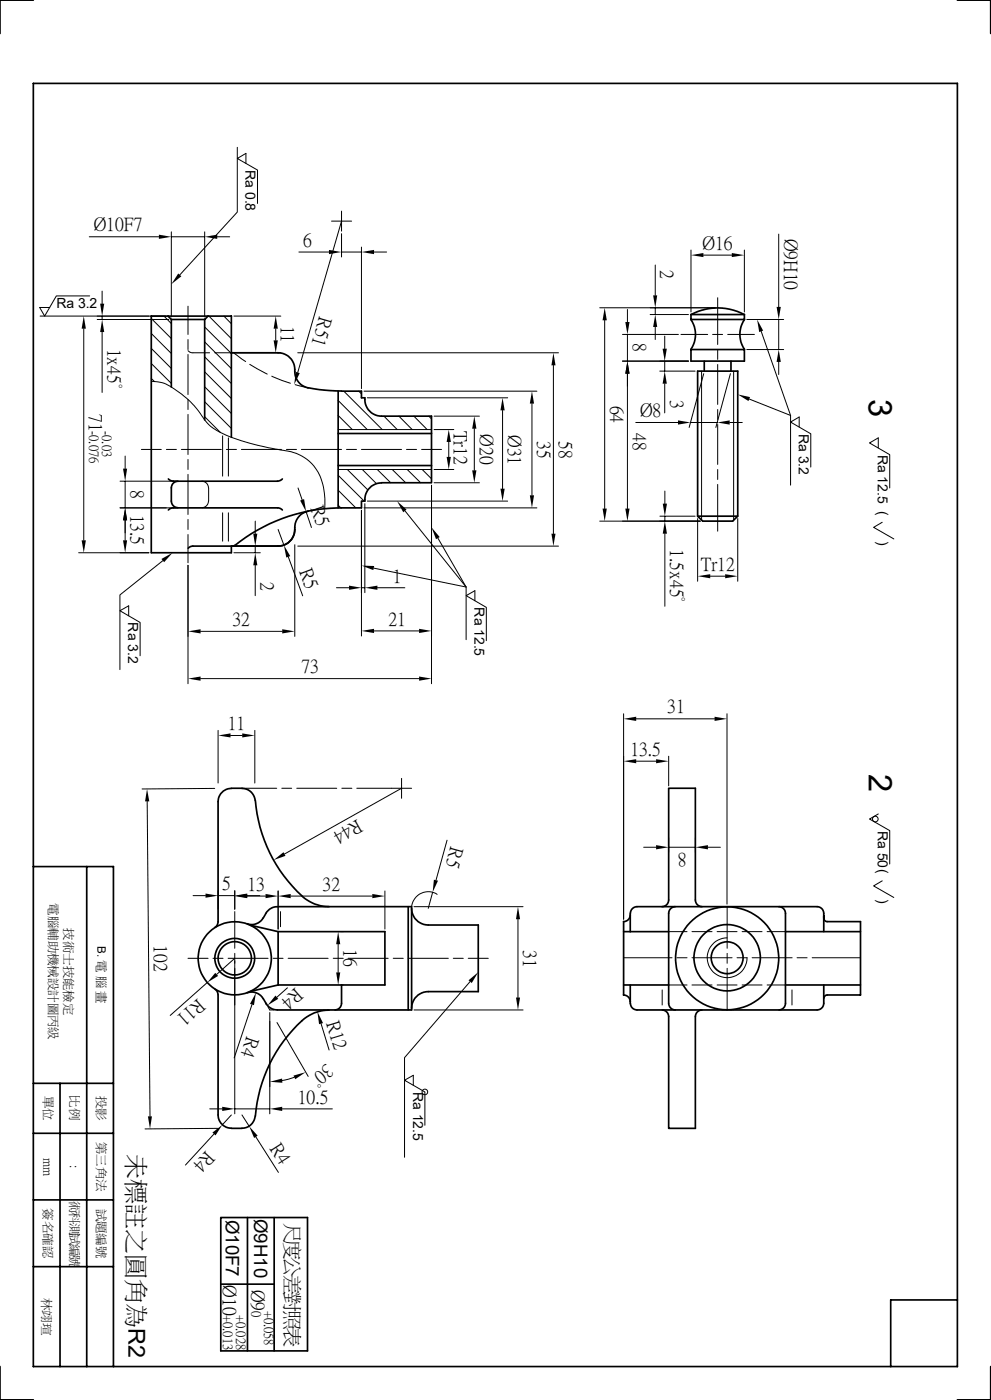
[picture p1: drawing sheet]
<svg xmlns="http://www.w3.org/2000/svg" width="297mm" height="420mm" viewBox="0 0 297 420" stroke-linecap="round" stroke-linejoin="round" font-family="sans-serif">
<g fill="none" stroke="#000" stroke-width=".51">
<path d="M10 0h-10v10M286.9 0h10v10M10 25h276.9v385h-276.9zM50.4 94.8l1 1h9.9M51.4 95.8v20.3M61.3 95.8v30.2M62.4 94.8l-1.1 1M207.1 95.8a7.9 7.9 0 0 1 0 9M207.1 94.4h16M207.1 94.4a17.1 17.1 0 0 1 16 0M207.1 94.4v1.4h16M223.1 94.4v1.4"/>
<path d="M223.1 95.8a7.9 7.9 0 0 0 0 9M69.3 105.8h14.1a5.2 5.2 0 0 1 5 6.2 5 5 0 0 0 4 4.4l6.6 .8 9.3 .1v2h1a5 5 0 0 0 5 5.5h15v20h-15a5.2 5.2 0 0 0-5 5.5h-1v2.1l-9.3 .1-6.6 .8M101.3 117.3v35.1M207.1 104.9h16v3.4h-16zM211.1 108.3v3M219.1 108.3v3M69.3 131.2v-36.4h-24v71h24v-2M101.3 139.7h28M101.3 130h28M50.5 153l.6-.5 .8-.1h31.5l1.2 .6M50.5 143.7l.6 .4 .8 .2M51.9 144.4h31.3"/>
<path d="M53.3 144.4a2.02 2.02 0 0 0-1.9 1.9v4a2.02 2.02 0 0 0 1.9 2M84.6 143.7l-.6 .4-.8 .2M92.4 153.3a5.3 5.3 0 0 0-4.1 6.2 5.1 5.1 0 0 1-4.9 4.3h-25.8l-1.2 .7M92.4 153.3a50.8 50.8 0 0 0-22 10.3M209.1 154.9h12l-1.5 1.4h-9zM209.1 154.9v-43.6h12v43.6M70.3 163.6l-.6 .2M69.3 236.5a4 4 0 0 0-3.9 4v36l-.3 1-.7 .7M69.3 236.5h3.2M72.5 236.5a4 4 0 0 1 4 3.7M10 260h24v150M26 260v150"/>
<path d="M76.5 240.2a43.6 43.6 0 0 0 14 28.6M74.1 277.1a4 4 0 0 0 4.8-1.7 4.6 4.6 0 0 1 3.7-3.4h40.8v31h-40.3a4 4 0 0 1-3.4-2M75.1 277.6l8.3 1.9M83.4 279.5v16M83.4 279.5h32v16h-32M90.5 268.8a11.8 11.8 0 0 0 8.1 3.2M122.3 272v31M123.4 272.5a5.1 5.1 0 0 0 5 5h14.9v20h-14.9a5.1 5.1 0 0 0-5 5M186.9 279.5h13.5M186.9 276.5v22M186.9 276.5h.1M188.9 274v5.5"/>
<path d="M188.9 274.5a2.02 2.02 0 0 1-2 2M188.9 274a2.02 2.02 0 0 1 2-2h54a2.02 2.02 0 0 1 2 2v5.5M202.4 272a2.02 2.02 0 0 0-2 2v27a2.02 2.02 0 0 0 2 2M210.4 272a2.02 2.02 0 0 1-2-2v-33.5h-8v33.5a2.02 2.02 0 0 1-2 2M233.4 272a2.02 2.02 0 0 1 2 2v27a2.02 2.02 0 0 1-2 2M235.4 279.5h22.5M246.9 275.5l.3 .7 .7 .3h10v22h-10l-.5 .1-.5 .9M64.4 296.8l.7 .7 .3 .9v36.1a4 4 0 0 0 3.9 4M74.1 297.9a4 4 0 0 1 4.8 1.7l1 1.7M83.4 295.5l-8.3 1.9M102.4 295.5v5.5a2.02 2.02 0 0 1-2 2M186.9 298.5a2.02 2.02 0 0 1 2 2"/>
<path d="M186.9 295.5h13.5M186.9 298.5h.1M188.9 295.5v5.5M235.4 295.5h22.5M246.9 295.5v4a3.7 3.7 0 0 1-.4 2.6l-.5 .5-1.1 .4h-54a2.02 2.02 0 0 1-2-2M98.6 303a12.5 12.5 0 0 0-9.6 4.6 43.8 43.8 0 0 0-12.5 27.2M210.4 303a2.02 2.02 0 0 0-2 2v33.5h-8v-33.5a2.02 2.02 0 0 0-2-2M10 340h24M10 325h24M18 325v85M69.3 338.5h3.2M76.5 334.8a4 4 0 0 1-4 3.7"/>
<path d="M10 360h24M10 380h24M66.2 365.3h26v40h-26zM74.2 365.3v40M82.2 365.3v40M66.2 385.2h16M286.9 390h-19.9v20M0 410v9.9h10M296.9 410v9.9h-10"/>
<circle cx="70.4" cy="287.5" r="5"/>
<circle cx="70.4" cy="287.5" r="6"/>
<circle cx="70.4" cy="287.5" r="11"/>
<circle cx="217.9" cy="287.5" r="15.5"/>
<circle cx="217.9" cy="287.3" r="9.9"/>
<circle cx="217.9" cy="287.3" r="4.8"/>
</g>
<g fill="none" stroke="#000" stroke-width=".3">
<path d="M71.1 44.2v19.4l-17.2 18.9M73.7 49v-3l-2.6 1.5 6.1 3.5v10M26.8 71h20.8M51.4 69.6v25.5M51.4 71h9.9M61.3 69.6v25.5M65.1 71h3.7M89.6 75.6h9M99.4 66.3h6M102.4 63.3v6M102.4 66.3l-13.2 45.4M102.4 70.1v7"/>
<path d="M102.4 75.6h5.9M108.3 74.1v42.5M112.1 75.6h3.8M196.4 79.5v9.1M207.1 75v18.6M210.8 76.5h8.5M223.1 75v18.6M233.4 70.2v21.9M25.1 98.6v63.5M26.9 88.8h-10l-3.5 6-1.5-2.6h3M29.1 95.8h21.5M30.6 87.3v3.8"/>
<path d="M30.6 94.8v1M30.6 99.6v18.1M45.3 95.5l6.1 6.1M49.1 94.8l2.3 2.3M49.6 94.8h-37.6M56.3 91.9v8.4M61.3 98.1l8 8M62.6 94.8l6.7 6.8M67.1 94.8l2.2 2.3M70.1 94.8h14.1M82.6 98.6v3.5M179.7 92.3h34.6"/>
<path d="M181.2 96.1v56.5M188 92.8v3.8M194.9 94.4h11.4M196.4 92.3v2.1M196.4 98.1v3.8M215.1 89.3v14M223.8 95.8h11.1M228.1 99.4l8.8 25.2v20.9M233.4 95.8v9.1M45.3 114.4h.6a10.2 10.2 0 0 1 6.4 2.3l4 3.1a35.1 35.1 0 0 1 5.7 6.9 22.1 22.1 0 0 0 10.3 5.5l4.8 1.4 7 1.4a13.4 13.4 0 0 1 13.1 12.8l.1 4.8M45.3 100l6.1 6M45.3 104.5l6.1 6"/>
<path d="M45.3 109.1l6.1 5.9M45.3 113.5l1 1M56.3 101.9v3M56.3 106.3v12.1M56.3 119.8v3.1M56.3 105.2l1.2 .6h5.3M61.3 102.6l8 8M61.3 111.5l8 8M61.3 107.1l8 8M61.3 116l8 8M64.3 105.8h5M69.7 105.8l.5 .2 3.4 2.5"/>
<path d="M70.1 105.8h14.1M74.8 109.3l5.3 2.9M81.4 112.9l5.6 2.1M88.5 115.4l3.9 1M89.2 105.8h78.2M103 117.3l11.6 11.6M107.5 117.3l.8 .9M109.1 117.3h51.8M110.1 119.3h42M165.9 109.6v50.5M186.6 100.3h16.7M188 112.1v40.5"/>
<path d="M188 100.3v8M197.7 111.3h10.6M199.2 100.8v3.8M199.2 108.3v3M199.2 115.1v8.8M204.1 100.3h8M206.3 108.3h-19.7M210.3 111.3v44.7M210.9 112.1l-4.4 16.1M213.6 100.3h3M215.1 104.9v2.9M215.1 109.3v12"/>
<path d="M218.1 100.3h8M218.9 112.1l-4.4 16.1M219.9 111.3v44.7M223.8 104.9h11.1M224.6 119.7l12.3 4.9M233.4 108.6v3.8M37.5 136.8v3.8M42.4 134.8h5.9M49.9 134.8h3M54.4 134.8h11.9M56.3 124.3v12.1M56.3 137.8v3"/>
<path d="M61.3 120.5l8 8M61.3 125l4.8 4.8M66.7 130.8v12M67.9 134.8h3M68.5 131.4v11.4M72.3 134.8h12.1M85.9 134.8h3M90.3 134.8h12.1M101.3 128.9h28M101.3 120.1l8.8 8.8M101.3 124.6l4.3 4.3M103.8 134.8h3"/>
<path d="M108.3 134.8h12.1M115.1 124.8l3.9 4.1M119.5 124.8l4 4.1M121.8 134.8h3M124 124.8l4 4.1M126.4 134.8h5.9M128.5 124.8l.8 .9M130.1 128.9h5.9M130.1 124.8h13.6M134.5 132.6v4.5M142.2 128.6v12.5M150.6 123.1v23.5"/>
<path d="M159.4 121.1v27.5M190.5 126.7h12.7M207 126.7h8M215.1 122.9v3M215.1 127.3v12M218.7 126.7h3.8M239.5 128.1v-3l-2.6 1.5 6.1 3.5v10M263.2 134.4v-3l-2.6 1.5 6.1 3.5v10M36 144.4h16.6M37.5 144.4v8M37.5 156.1v6M52.6 152.4h-16.6"/>
<path d="M56.3 142.3v12M56.3 155.8v3M60.5 144.4a2.02 2.02 0 0 1 2 1.9v4a2.1 2.1 0 0 1-2 2M66.7 153.8v8.5M68.5 153.8v8.5M76.5 156.3v3.8M83.4 158.8l1.7 4.7M89.3 146.4l1.3 3.5M91.7 153.5l1.6 4.7M101.3 140.8h28M101.3 142.6l7.8 7.7M101.3 147.1l5.3 5.3"/>
<path d="M101.3 151.6l.9 .8M104.1 140.8l6.1 6.2M108.3 153.1v37.7M108.6 140.8l4.2 4.3M109.1 152.4h51.8M109.3 151.1v26.7M110.1 150.3h42M113.1 140.8l4 4M117.6 140.8l4 4M121.4 153.2l18.3 22.9-27.7-5.7M122 140.8l4.1 4M126.5 140.8l2.8 2.8"/>
<path d="M129.3 145.6v59.5M130.1 140.8h5.9M130.1 144.8h13.6M179.7 156.3h30.1M197.8 154.9h10.5M199.3 147.3v3.8M199.3 154.9v1.4M209.1 155.6v18.8M215.1 145.3v14M215.1 140.8v3M221.1 155.6v18.8M264.4 156.7l-2.6 1.5 6.1 3.5"/>
<path d="M23.6 165.8h21M48.8 168.2l-12.9 10.3v22.4M56.3 160.4v8.4M56.3 169.6v35.5M70.1 163.8h7.9M70.1 165.8h7.9M76.5 163.8v2M76.5 169.6v9.1M86.4 167l4.3 11.7M88.3 163.4v27.5M89.2 163.8h78.2M100.8 176.3h3.8"/>
<path d="M108.3 176.3h1M113.1 176.3h8.2M131.2 161.4l8.5 14.7v15.8M199.3 160.1v21.8M212.9 172.8h4.4M38.6 184.7v-3l-2.7 1.5 6.1 3.5v10M60.1 189.4h24.5M112.1 189.3h13.5M142.3 180.2v-3l-2.6 1.5 6.1 3.5v10M60.1 203.6h65.5M65.4 219.1v15.8M76.4 219.1v15.8"/>
<path d="M186.9 214.1v61.7M190.7 215.6h23.5M217.9 214.1v57.1M64.3 236.5l-21.7 .2M69.1 220.6h3.5M72.5 236.5h10.4M84.5 236.5h2.9M88.9 236.5h12M102.4 236.5h3.1M106.9 236.5h16.5M120.4 233.5v6M120.4 236.5l-35.1 19.7"/>
<path d="M190.7 228.3h5.9M200.4 226.9v8.9M44.1 240.4l.9 94.5M134 252.1l-3.3 11.9M192.9 254.2h3.7M200.4 251.3v4.4M200.4 254.2h8M208.4 251.3v4.4M212.2 254.2h3.7M263.2 244.2l-2.6 1.5 6.1 3.5v10M57.9 268.7h3.7M65.4 267.2v5.6"/>
<path d="M65.4 268.7h5M70.4 267.2v5.6M70.4 273.5v11M74.1 268.8h5.5M74.1 268.7h3.8M83.4 267.3v11.4M84.1 273.5v4.5M87.1 268.8h24.5M102.1 279.5h.8M115.4 267.3v11.4M124.1 272h32.7M129.7 267.7l-1.3 4.8"/>
<path d="M131 268.3a5 5 0 0 0-7.6 3.4M155.2 275.8v23.5M200.4 279.5h5.5M207.4 279.5h6M214.9 279.5h6M217.9 272v12.5M222.4 279.5h6M229.9 279.5h5.5M264.4 264.2l-2.6 1.6 6.1 3.4M56.3 287.5h6.1M62.1 294.8l-11.1 9.8M63.8 287.5h3"/>
<path d="M68.4 287.5h11.9M70.4 286v48.1M70.4 287.5l-5.5 4.8M81.9 287.5h2.9M86.1 296.3l-3.1 2.9M86.4 287.5h11.9M99.9 287.5h3M101.3 283.3v8.4M102.1 295.5h.8M104.4 287.5h11.9M117.9 287.5h3M122.3 287.5h12.1"/>
<path d="M135.8 287.5h3.1M140.3 287.5h6M140.9 294.5l-19.7 22.8v29.9M186.9 287.3h14.5M198.5 297v4.5M200.4 295.5h5.5M202.9 287.3h3M207.4 287.3h12M207.4 295.5h6M214.9 295.5h6M217.9 286v3M217.9 290.5v12.5"/>
<path d="M217.9 281.3a6 6 0 0 0-6 6 6 6 0 0 0 6 6 6 6 0 0 0 6-6h-3M222.4 295.5h6M225.4 287.3h12M229.9 295.5h5.5M237.4 297v4.5M238.9 287.3h3M243.4 287.3h14.5M75.5 301.4l-5.3 16M80.3 302l.6 1h1.2M80.9 303.7v30.4M83 306.7l9.4 16.2M96.2 307.1l2.4 7.9"/>
<path d="M124.1 303h32.7M62.9 332.7h3.7M65.2 338.5l-21.7 .2M69.3 334.5l-2.7 2.9M70.4 332.7h10.5M72.5 334.5l2.2 3.4M84.6 332.7h15M88.2 323.2l-3.6 .9M123.9 325.6v-3l-2.7 1.5 6.1 3.5v10M64.1 340.2l-8.5 9.3M76.7 341l6.7 10.7"/>
<circle cx="262.3" cy="245.7" r=".85"/>
<circle cx="127.3" cy="327.6" r=".85"/>
</g>
<g fill="#000">
<path d="M47.6 70.4l3.8 .6-3.8 .7zM61.3 71l3.8-.6v1.3zM98.6 75l3.8 .6-3.8 .6zM108.3 75.6l3.8-.6v1.2zM207.1 76.5l3.7-.6v1.2zM219.3 75.9l3.8 .6-3.8 .6zM25.1 94.8l.6 3.8h-1.2zM30 91.1h1.2l-.6 3.7zM30.6 95.8l.6 3.8h-1.2zM53.4 82l1 .9-3 2.4zM82.6 94.8l.7 3.8h-1.3zM181.2 92.3l.7 3.8h-1.3z"/>
<path d="M187.4 96.6h1.3l-.7 3.7zM196.4 94.4l.6 3.7h-1.3zM195.7 88.6h1.3l-.6 3.7zM226.9 95.8l1.8 3.4-1.2 .4zM232.7 92.1h1.3l-.6 3.7zM82 102.1h1.3l-.7 3.7zM88.6 111.5l1.2 .4-1.6 3.5zM165.9 105.8l.6 3.8h-1.2zM188 108.3l.7 3.8h-1.3zM198.6 104.6h1.3l-.7 3.7zM199.2 111.3l.7 3.8h-1.3zM233.4 104.9l.6 3.7h-1.3z"/>
<path d="M134.5 128.9l.6 3.7h-1.2zM133.9 137.1h1.2l-.6 3.7zM142.2 124.8l.6 3.8h-1.3zM150.6 119.3l.7 3.8h-1.3zM159.4 117.3l.7 3.8h-1.3zM203.2 126.1l3.8 .6-3.8 .7zM215 126.7l3.7-.6v1.3zM221.1 118.3l3.7 .8-.5 1.2zM37.5 152.4l.6 3.7h-1.2zM36.9 140.6h1.2l-.6 3.8zM90 150.2l1.1-.5 .6 3.8zM119 150.3l2.8 2.6-.9 .8z"/>
<path d="M141.5 141.1h1.3l-.6 3.7zM150 146.6h1.3l-.7 3.7zM158.8 148.6h1.3l-.7 3.8zM180.6 152.6h1.3l-.7 3.7zM187.4 152.6h1.3l-.7 3.7zM198.6 151.1h1.3l-.6 3.8zM24.5 162.1h1.2l-.6 3.7zM36.9 162.1h1.2l-.6 3.7zM48.4 167.7l3.3-1.9-2.5 2.9zM75.9 160.1h1.2l-.6 3.7zM76.5 165.8l.6 3.8h-1.2zM85.1 163.5l1.9 3.3-1.2 .5z"/>
<path d="M104.6 175.7l3.7 .6-3.7 .7zM108.3 169.7l3.8 .1-.2 1.2zM109.3 176.3l3.8-.6v1.3zM129.3 158.2l2.5 2.9-1.1 .7zM165.3 160.1h1.2l-.6 3.7zM199.3 156.3l.6 3.8h-1.3zM209.1 172.8l3.8-.5v1.2zM217.3 172.3l3.8 .5-3.8 .7zM56.3 189.4l3.8-.6v1.2zM84.6 188.8l3.7 .6-3.7 .6zM108.3 189.3l3.8-.7v1.3zM125.6 188.6l3.7 .7-3.7 .6z"/>
<path d="M56.3 203.6l3.8-.7v1.3zM125.6 202.9l3.7 .7-3.7 .6zM186.9 215.6l3.8-.6v1.3zM214.2 215l3.7 .6-3.7 .7zM65.4 220.6l3.7-.6v1.2zM72.6 220l3.8 .6-3.8 .6zM186.9 228.3l3.8-.5v1.2zM196.6 227.8l3.8 .5-3.8 .7zM44.1 236.7l.6 3.7h-1.2zM82 258l3-2.3 .6 1.1zM196.6 253.5l3.8 .7-3.8 .6zM208.4 254.2l3.8-.7v1.3z"/>
<path d="M61.6 268.1l3.8 .6-3.8 .6zM70.4 268.7l3.7-.6v1.2zM70.4 268.8l3.7-.6v1.3zM79.6 268.2l3.8 .6-3.8 .7zM83.4 268.8l3.7-.6v1.3zM111.6 268.2l3.8 .6-3.8 .7zM130 263.9l1.3 .3-1.6 3.5zM155.2 272l.7 3.8h-1.3zM64.5 291.8l.9 1-3.3 2zM82.5 298.7l.9 .9-3.2 2zM101.3 279.5l.7 3.8h-1.2zM100.8 291.7h1.2l-.7 3.8z"/>
<path d="M140.4 294.1l2.9-2.5-1.9 3.3zM154.6 299.3h1.3l-.7 3.7zM76.7 297.8l-.6 3.7-1.2-.3zM95.1 303.5l1.7 3.4-1.2 .4zM44.3 334.9h1.3l-.6 3.8zM66.6 332l3.8 .7-3.8 .6zM80.9 332.7l3.7-.7v1.3zM80.9 324.5l3.6-.9 .1 1.2zM88 322.7l3.6-1.1-3.1 2.2zM63.7 339.8l2.9-2.4-2 3.2zM74.7 337.9l2.5 2.8-1 .7z"/>
</g>
<g font-size="9.8">
<text x="260.4" y="119.6" transform="rotate(90 260.4 119.6)">3</text>
<text x="260.4" y="232.2" transform="rotate(90 260.4 232.2)">2</text>
</g>
<text font-size="7.5" x="38.5" y="346.3" transform="rotate(90 38.5 346.3)">未標註之圓角為R2</text>
<text font-size="6" x="85.8" y="366.8" transform="rotate(90 85.8 366.8)">尺度公差對照表</text>
<g font-size="5.6">
<text x="28.1" y="69.1">Ø10F7</text>
<text x="235.3" y="71.6" transform="rotate(90 235.3 71.6)">Ø9H10</text>
<text x="90.9" y="73.7">6</text>
<text x="210.6" y="74.6">Ø16</text>
<text x="198.2" y="80.9" transform="rotate(90 198.2 80.9)">2</text>
<text x="96.1" y="94.9" transform="rotate(106 96.1 94.9)">R51</text>
<text x="84.5" y="97.7" transform="rotate(90 84.5 97.7)">11</text>
<text x="32.5" y="104.6" transform="rotate(90 32.5 104.6)">1x45°</text>
<text x="189.9" y="103" transform="rotate(90 189.9 103)">8</text>
<text x="27" y="124.2" transform="rotate(90 27 124.2)">71</text>
<text x="183.1" y="121.7" transform="rotate(90 183.1 121.7)">64</text>
<text x="191.9" y="124.8">Ø8</text>
<text x="201.1" y="120.1" transform="rotate(90 201.1 120.1)">3</text>
<text x="136.4" y="129.2" transform="rotate(90 136.4 129.2)">Tr12</text>
<text x="144.1" y="130.3" transform="rotate(90 144.1 130.3)">Ø20</text>
<text x="152.5" y="130.6" transform="rotate(90 152.5 130.6)">Ø31</text>
<text x="189.9" y="129.8" transform="rotate(90 189.9 129.8)">48</text>
<text x="161.3" y="132.3" transform="rotate(90 161.3 132.3)">35</text>
<text x="167.8" y="132.3" transform="rotate(90 167.8 132.3)">58</text>
<text x="39.4" y="147" transform="rotate(90 39.4 147)">8</text>
<text x="39.4" y="154.4" transform="rotate(90 39.4 154.4)">13.5</text>
<text x="93.4" y="152.5" transform="rotate(71 93.4 152.5)">R5</text>
<text x="201.2" y="164.8" transform="rotate(90 201.2 164.8)">1.5x45°</text>
<text x="90" y="171.2" transform="rotate(70 90 171.2)">R5</text>
<text x="210" y="171">Tr12</text>
<text x="78.4" y="174.7" transform="rotate(90 78.4 174.7)">2</text>
<text x="117.8" y="174.5">1</text>
<text x="69.7" y="187.5">32</text>
<text x="116.4" y="187.5">21</text>
<text x="90.4" y="201.7">73</text>
<text x="200" y="213.7">31</text>
<text x="68.2" y="218.8">11</text>
<text x="188.9" y="226.4">13.5</text>
<text x="107.3" y="245.9" transform="rotate(151 107.3 245.9)">R44</text>
<text x="135.4" y="253.9" transform="rotate(105 135.4 253.9)">R5</text>
<text x="205.7" y="256.1" transform="rotate(-180 205.7 256.1)">8</text>
<text x="66.6" y="266.8">5</text>
<text x="74.1" y="266.9">13</text>
<text x="96.7" y="266.9">32</text>
<text x="46.4" y="283.5" transform="rotate(90 46.4 283.5)">102</text>
<text x="103.3" y="284.6" transform="rotate(90 103.3 284.6)">16</text>
<text x="157.1" y="285" transform="rotate(90 157.1 285)">31</text>
<text x="59.5" y="299.6" transform="rotate(138 59.5 299.6)">R11</text>
<text x="88.8" y="296.5" transform="rotate(139 88.8 296.5)">R4</text>
<text x="74.2" y="310.9" transform="rotate(108 74.2 310.9)">R4</text>
<text x="98" y="306.8" transform="rotate(73 98 306.8)">R12</text>
<text x="98.1" y="319.2" transform="rotate(141 98.1 319.2)">30°</text>
<text x="89.3" y="330.7">10.5</text>
<text x="62" y="345.2" transform="rotate(132 62 345.2)">R4</text>
<text x="81" y="344.4" transform="rotate(58 81 344.4)">R4</text>
<text x="67.7" y="366" transform="rotate(90 67.7 366)">Ø10F7</text>
<text x="76.2" y="365.7" transform="rotate(90 76.2 365.7)">Ø9H10</text>
<text x="67.1" y="385.6" transform="rotate(90 67.1 385.6)">Ø10</text>
<text x="75.6" y="386.9" transform="rotate(90 75.6 386.9)">Ø9</text>
</g>
<g font-size="4.2">
<text x="73.6" y="51.1" transform="rotate(90 73.6 51.1)">Ra 0.8</text>
<text x="16.9" y="92.3">Ra 3.2</text>
<text x="239.4" y="130.1" transform="rotate(90 239.4 130.1)">Ra 3.2</text>
<text x="263.1" y="136.4" transform="rotate(90 263.1 136.4)">Ra 12.5 (</text>
<text x="263.2" y="162.2" transform="rotate(90 263.2 162.2)">)</text>
<text x="142.2" y="182.2" transform="rotate(90 142.2 182.2)">Ra 12.5</text>
<text x="38.4" y="186.7" transform="rotate(90 38.4 186.7)">Ra 3.2</text>
<text x="263.1" y="249.2" transform="rotate(90 263.1 249.2)">Ra 50(</text>
<text x="263.2" y="269.8" transform="rotate(90 263.2 269.8)">)</text>
<text x="123.8" y="327.6" transform="rotate(90 123.8 327.6)">Ra 12.5</text>
</g>
<g font-size="4">
<text x="27" y="129.3" transform="rotate(90 27 129.3)">-0.076</text>
<text x="30.9" y="129.3" transform="rotate(90 30.9 129.3)">-0.03</text>
<text x="67.1" y="394.5" transform="rotate(90 67.1 394.5)">+0.013</text>
<text x="71" y="394.5" transform="rotate(90 71 394.5)">+0.028</text>
<text x="75.6" y="393.1" transform="rotate(90 75.6 393.1)">0</text>
<text x="79.4" y="393.1" transform="rotate(90 79.4 393.1)">+0.058</text>
</g>
<g font-size="3.7">
<text x="14.9" y="271" transform="rotate(90 14.9 271)">電腦輔助機械設計圖丙級</text>
<text x="19.4" y="278.5" transform="rotate(90 19.4 278.5)">技術士技能檢定</text>
<text x="13.3" y="328.8" transform="rotate(90 13.3 328.8)">單位</text>
<text x="21.2" y="328.6" transform="rotate(90 21.2 328.6)">比例</text>
<text x="29.3" y="328.8" transform="rotate(90 29.3 328.8)">投影</text>
<text x="13.2" y="347.3" transform="rotate(90 13.2 347.3)">mm</text>
<text x="29.3" y="342.5" transform="rotate(90 29.3 342.5)">第三角法</text>
<text x="21.2" y="349.5" transform="rotate(90 21.2 349.5)">:</text>
<text x="13.2" y="362.5" transform="rotate(90 13.2 362.5)">簽名確認</text>
<text x="21.2" y="360.2" transform="rotate(90 21.2 360.2)">術科測試編號</text>
<text x="29.3" y="362.6" transform="rotate(90 29.3 362.6)">試題編號</text>
<text x="12.9" y="389.4" transform="rotate(90 12.9 389.4)">林翊瑄</text>
</g>
<text font-size="3.5" x="29.2" y="283.8" transform="rotate(90 29.2 283.8)">B. 電 腦 畫</text>
</svg>
